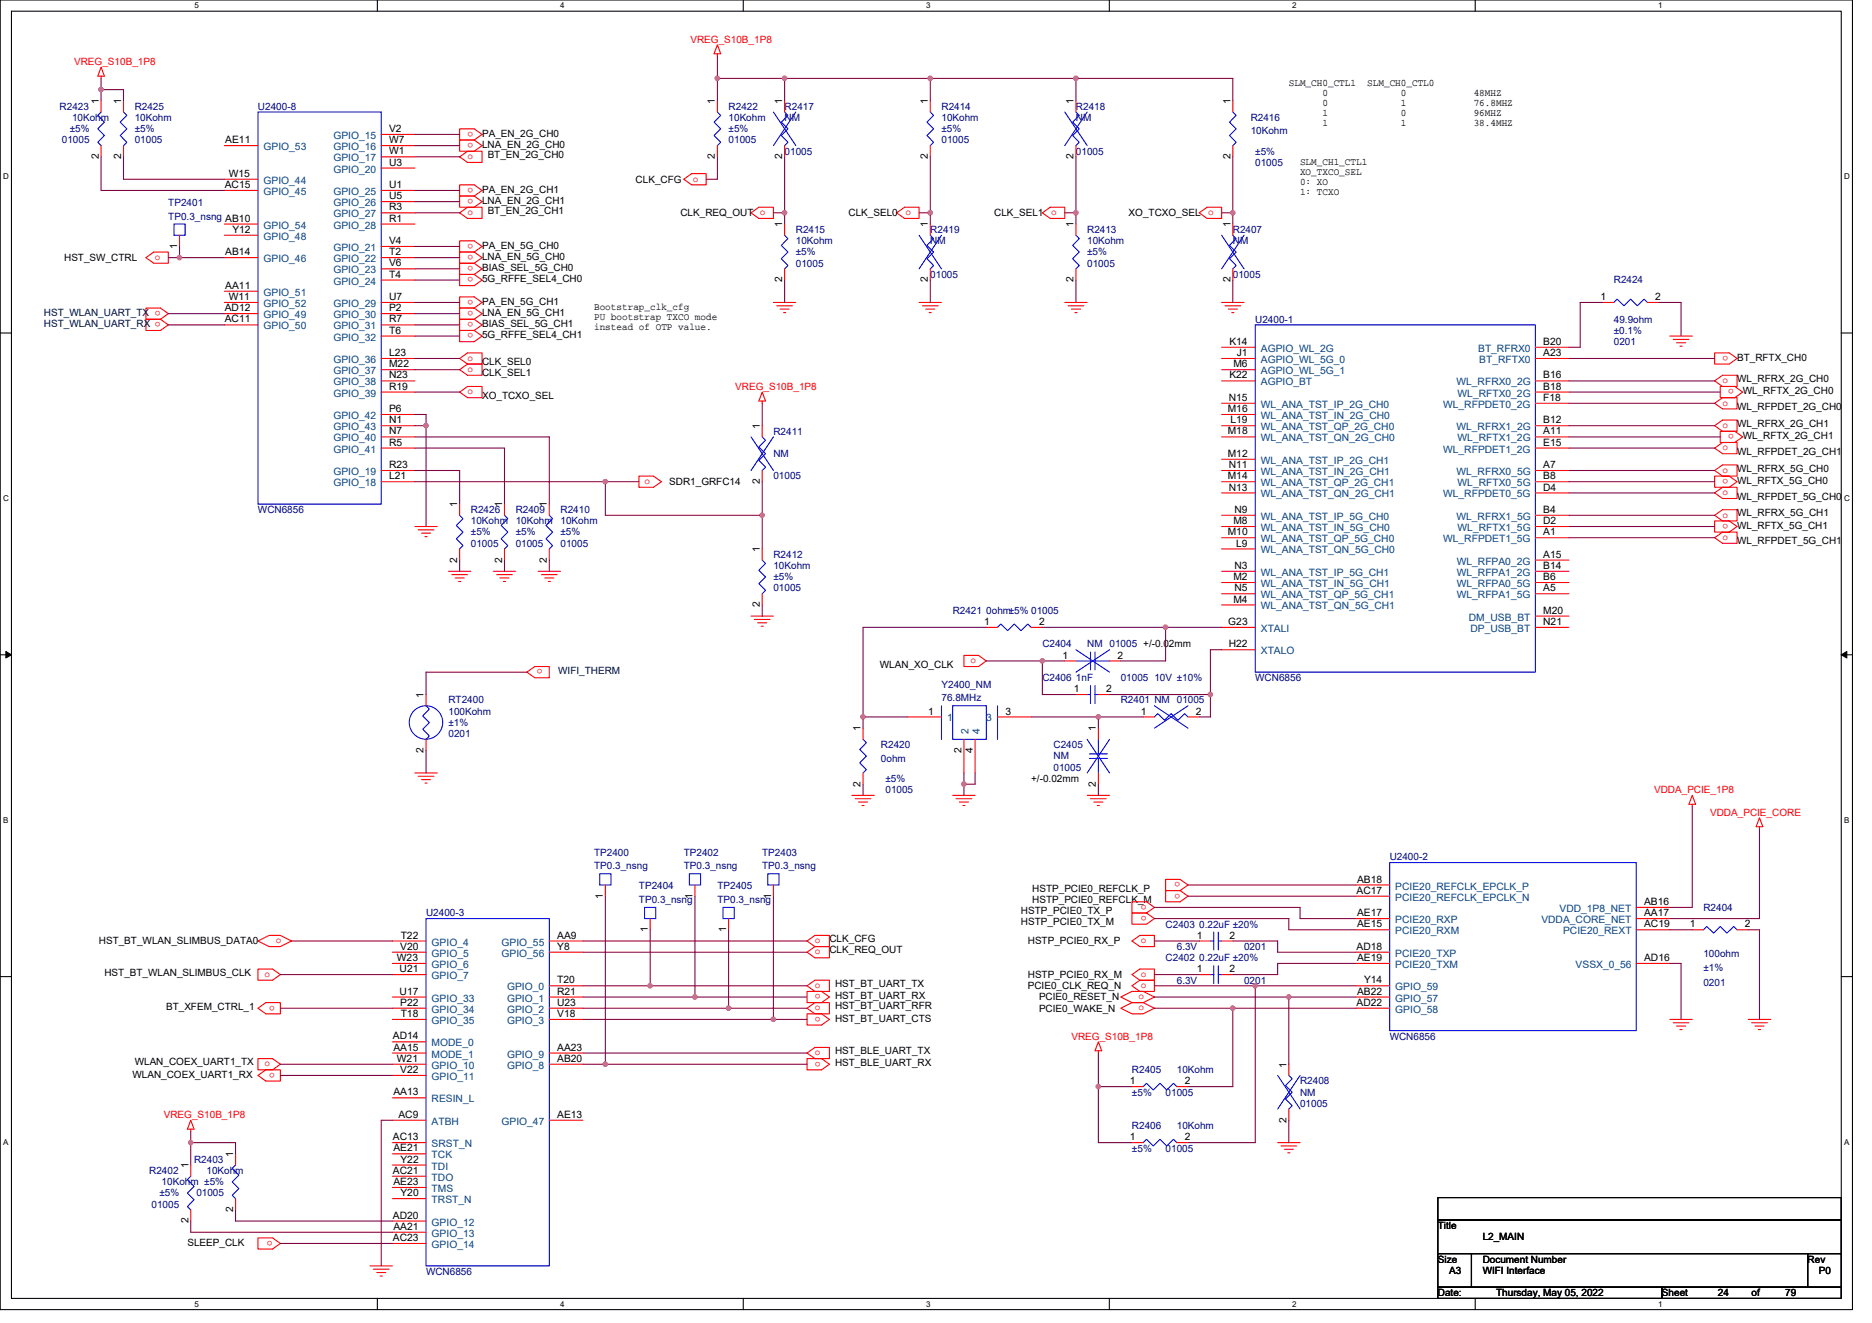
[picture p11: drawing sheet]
<svg xmlns="http://www.w3.org/2000/svg" width="297mm" height="210mm" viewBox="0 0 297 210" stroke-linecap="round" stroke-linejoin="round" font-family="sans-serif">
<path d="M0 0h293.9v207.9h-293.9zM1.8 1.8h290.4v204.3h-290.4z" fill="none" stroke="#000" stroke-width=".17"/>
<g fill="#fff">
<path d="M30.8 .2h.7v1.4h-.7z"/>
<path d="M30.8 206.3h.7v1.4h-.7z"/>
</g>
<path d="M59.9 0v1.8M59.9 206.1v1.8" fill="none" stroke="#000" stroke-width=".17"/>
<g fill="#fff">
<path d="M88.9 .2h.7v1.4h-.7z"/>
<path d="M88.9 206.3h.7v1.4h-.7z"/>
</g>
<path d="M117.9 0v1.8M117.9 206.1v1.8" fill="none" stroke="#000" stroke-width=".17"/>
<g fill="#fff">
<path d="M147 .2h.7v1.4h-.7z"/>
<path d="M147 206.3h.7v1.4h-.7z"/>
</g>
<path d="M176 0v1.8M176 206.1v1.8" fill="none" stroke="#000" stroke-width=".17"/>
<g fill="#fff">
<path d="M205 .2h.7v1.4h-.7z"/>
<path d="M205 206.3h.7v1.4h-.7z"/>
</g>
<path d="M234.1 0v1.8M234.1 206.1v1.8" fill="none" stroke="#000" stroke-width=".17"/>
<g fill="#fff">
<path d="M263.1 .2h.7v1.4h-.7z"/>
<path d="M263.1 206.3h.7v1.4h-.7z"/>
<path d="M.5 27.3h.9v1.4h-.9z"/>
<path d="M292.6 27.3h.9v1.4h-.9z"/>
<path d="M.5 78.4h.9v1.4h-.9z"/>
<path d="M292.6 78.4h.9v1.4h-.9z"/>
</g>
<path d="M0 52.9h1.8M292.2 52.9h1.7" fill="none" stroke="#000" stroke-width=".17"/>
<g fill="#fff">
<path d="M.5 129.5h.8v1.4h-.8z"/>
<path d="M292.6 129.5h.9v1.4h-.9z"/>
</g>
<path d="M0 103.9h1.8M292.2 103.9h1.7" fill="none" stroke="#000" stroke-width=".17"/>
<path d="M.9 103.4l.9 .5-.9 .5zM292.2 103.9l.8-.5v1z" fill="#000" stroke="#000" stroke-width=".16"/>
<g fill="#fff">
<path d="M.5 180.5h.8v1.4h-.8z"/>
<path d="M292.6 180.5h.9v1.4h-.9z"/>
</g>
<path d="M0 155h1.8M292.2 155h1.7M228.2 190.1h64v3.5h-64zM228.2 193.6h64v5.4h-64zM228.2 199h5.3v5.3h-5.3zM233.5 199h53.3v5.3h-53.3zM286.8 199h5.4v5.3h-5.4zM228.2 204.3h35.5v1.8h-35.5zM263.7 204.3h28.5v1.8h-28.5z" fill="none" stroke="#000" stroke-width=".17"/>
<g fill="none" stroke="#f00" stroke-width=".17">
<path d="M16 10.7l.6 1.4h-1.1zM16 12.1v.3M16 16v1.8M19.6 16v1.8M113.8 7.1l.6 1.4h-1.1zM113.8 8.5v.4M113.8 16v1.8M124.5 16v1.8M147.6 16v1.8M170.7 16v1.8M195.6 16v1.8M16 23.1v1.8"/>
<path d="M19.6 23.1v1.8M28.5 37.3v1.8M35.6 23.1h5.3M35.6 28.4h5.3M35.6 30.2h5.3M35.6 35.6h5.3M35.6 37.3h5.3M60.5 21.3h5.3M60.5 23.1h5.3M60.5 24.9h5.3M60.5 26.7h5.3M60.5 30.2h5.3"/>
<path d="M60.5 32h5.3M60.5 33.8h5.3M60.5 35.6h5.3M60.5 39.1h5.3M72.9 20.4h2.3l1.3 .9-1.3 .9h-2.3zM72.9 22.2h2.3l1.3 .9-1.3 .9h-2.3zM72.9 29.3h2.3l1.3 .9-1.3 .9h-2.3zM72.9 31.1h2.3l1.3 .9-1.3 .9h-2.3zM72.9 38.2h2.3l1.3 .9-1.3 .9h-2.3zM72.9 24.9l1.3-.9h2.3v1.8h-2.3zM72.9 33.8l1.3-.9h2.3v1.8h-2.3zM108.5 28.4l1.2-.8h2.4v1.7h-2.4z"/>
<path d="M113.8 23.1v1.8M119.2 33.8l1.2-.9h2.3v1.8h-2.3zM124.5 35.6v1.7M124.5 23.1v1.8M142.3 33.8l1.2-.9h2.3v1.8h-2.3zM147.6 23.1v1.8M147.6 35.6v1.7M165.4 33.8l1.2-.9h2.3v1.8h-2.3zM170.7 35.6v1.7M170.7 23.1v1.8M190.3 33.8l1.2-.9h2.3v1.8h-2.3zM195.6 23.1v1.8"/>
<path d="M195.6 35.6v1.7M23.2 40.9l1.2-.9h2.3v1.8h-2.3zM23.2 48.9h2.3l1.2 .9-1.2 .9h-2.3zM23.2 50.7h2.3l1.2 .9-1.2 .9h-2.3zM35.6 40.9h5.3M35.6 46.2h5.3M35.6 48h5.3M35.6 49.8h5.3M35.6 51.6h5.3M60.5 40.9h5.3M60.5 42.7h5.3M60.5 44.4h5.3"/>
<path d="M60.5 48h5.3M60.5 49.8h5.3M60.5 51.6h5.3M60.5 53.3h5.3M60.5 56.9h5.3M60.5 58.7h5.3M72.9 43.6h2.3l1.3 .8-1.3 .9h-2.3zM72.9 47.1h2.3l1.3 .9-1.3 .9h-2.3zM72.9 52.5h2.3l1.3 .8-1.3 .9h-2.3zM72.9 56.9l1.3-.9h2.3v1.8h-2.3zM72.9 58.7l1.3-.9h2.3v1.8h-2.3zM75.2 40l1.3 .9-1.3 .9"/>
<path d="M75.2 41.8l1.3 .9-1.3 .9M75.2 48.9l1.3 .9-1.3 .9M75.2 50.7l1.3 .9-1.3 .9M75.2 40h-2.3v1.8h2.3M75.2 41.8h-2.3v1.8h2.3M75.2 48.9h-2.3v1.8h2.3M75.2 50.7h-2.3v1.8h2.3M122.7 48h3.6M123.3 48.5h2.4M123.8 49.1h1.4M124.3 49.6h.4M124.5 42.7v1.7"/>
<path d="M145.8 48h3.6M146.4 48.5h2.5M146.9 49.1h1.4M147.4 49.6h.4M147.6 42.7v1.7M168.9 48h3.6M169.5 48.5h2.5M170 49.1h1.4M170.6 49.6h.3M170.7 42.7v1.7M193.8 55.1h5.4M193.8 56.9h5.4"/>
<path d="M193.8 58.7h5.4M193.8 48h3.6M194.4 48.5h2.5M194.9 49.1h1.4M195.4 49.6h.4M195.6 42.7v1.7M243.6 55.1h5.4M243.6 56.9h5.4M254.3 48h1.8M261.4 48h1.8M265 53.3h3.5M265.5 53.9h2.5"/>
<path d="M266 54.4h1.5M266.6 54.9h.3M272.1 56h2.3l1.2 .9-1.2 .9h-2.3zM60.5 60.5h5.3M60.5 62.2h5.3M60.5 65.8h5.3M60.5 67.6h5.3M60.5 69.3h5.3M60.5 71.1h5.3M60.5 74.7h5.3M60.5 76.5h5.3M72.9 62.2l1.3-.9h2.3v1.8h-2.3z"/>
<path d="M101.4 75.6h2.3l1.2 .9-1.2 .8h-2.3zM120.9 62.2l.6 1.4h-1.1zM120.9 63.6v.4M120.9 67.6v1.7M120.9 74.7v1.8M193.8 60.5h5.4M193.8 64h5.4M193.8 65.8h5.4M193.8 67.6h5.4M193.8 69.3h5.4M193.8 72.9h5.4M193.8 74.7h5.4"/>
<path d="M193.8 76.5h5.4M193.8 78.2h5.4M243.6 60.5h5.4M243.6 62.2h5.4M243.6 64h5.4M243.6 67.6h5.4M243.6 69.3h5.4M243.6 71.1h5.4M243.6 74.7h5.4M243.6 76.5h5.4M243.6 78.2h5.4M272.1 60.5l1.2-.9h2.3v1.7h-2.3z"/>
<path d="M272.1 64l1.2-.9h2.3v1.8h-2.3zM272.1 67.6l1.2-.9h2.3v1.8h-2.3zM272.1 71.1l1.2-.9h2.3v1.8h-2.3zM272.1 74.7l1.2-.9h2.3v1.8h-2.3zM272.1 78.2l1.2-.9h2.3v1.8h-2.3zM272.1 75.6h2.3l1.2 .9-1.2 .8h-2.3zM273 61.3h2.3l1.2 .9-1.2 .9h-2.3zM273 68.5h2.3l1.2 .8-1.2 .9h-2.3zM65.8 83.6h3.6M66.4 84.1h2.5M66.9 84.6h1.4M67.4 85.2h.4"/>
<path d="M71.2 90.7h3.5M71.7 91.2h2.5M72.2 91.7h1.5M72.8 92.3h.3M72.9 80v1.8M72.9 87.1v1.8M78.3 90.7h3.5M78.8 91.2h2.5M79.3 91.7h1.5M79.9 92.3h.3M80 80v1.8M80 87.1v1.8"/>
<path d="M85.4 90.7h3.5M85.9 91.2h2.5M86.4 91.7h1.5M87 92.3h.3M87.2 80v1.8M87.2 87.1v1.8M119.2 97.8h3.5M119.7 98.3h2.5M120.2 98.8h1.5M120.8 99.4h.3M120.9 87.1v1.8M120.9 94.2v1.8"/>
<path d="M156.5 99.6h1.8M163.6 99.6h1.8M193.8 81.8h5.4M193.8 83.6h5.4M193.8 85.3h5.4M193.8 87.1h5.4M193.8 90.7h5.4M193.8 92.5h5.4M193.8 94.2h5.4M193.8 96h5.4M193.8 99.6h5.4M243.6 81.8h5.4"/>
<path d="M243.6 83.6h5.4M243.6 85.3h5.4M243.6 88.9h5.4M243.6 90.7h5.4M243.6 92.5h5.4M243.6 94.2h5.4M243.6 97.8h5.4M243.6 99.6h5.4M272.1 81.8l1.2-.9h2.3v1.8h-2.3zM272.1 85.3l1.2-.8h2.3v1.7h-2.3zM272.1 82.7h2.3l1.2 .9-1.2 .9h-2.3zM67.6 110.2v1.8"/>
<path d="M67.6 117.3v1.8M83.6 106.7l1.3-.9h2.3v1.8h-2.3zM136.9 115.6v1.7M144.1 113.8h5.3M152.9 117.3v5.4M152.9 104h2.4l1.2 .9-1.2 .9h-2.4zM154.7 117.3v5.4M158.3 113.8h5.3M168.9 104.9h1.8M170.7 110.2h1.8M174.3 115.6v1.7M174.3 110.2h1.8"/>
<path d="M176.1 104.9h1.7M181.4 113.8h1.8M188.5 113.8h1.8M193.8 103.1h5.4M65.8 122.7h3.6M66.4 123.2h2.5M66.9 123.7h1.4M67.4 124.3h.4M135.2 126.2h3.5M135.7 126.8h2.5M136.2 127.3h1.5M136.8 127.8h.3"/>
<path d="M136.9 122.7v1.8M151.2 126.2h3.5M151.7 126.8h2.5M152.2 127.3h1.5M152.8 127.8h.3M172.5 126.2h3.6M173 126.8h2.5M173.6 127.3h1.4M174.1 127.8h.4M174.3 122.7v1.8M185 139.6h2.3l1.2 .9-1.2 .9h-2.3zM268.5 126.2l.5 1.5h-1z"/>
<path d="M268.5 127.7v.3M279.2 129.8l.5 1.4h-1zM279.2 131.2v.4M40.9 153.8h2.3l1.3 .9-1.3 .9h-2.3zM40.9 149.4l1.8-.9h1.8l1.8 .9-1.8 .8h-1.8zM62.3 149.4h5.3M62.3 151.1h5.3M62.3 152.9h5.3M62.3 154.7h5.3M62.3 158.2h5.3M87.2 149.4h5.3M87.2 151.1h5.3"/>
<path d="M87.2 156.5h5.3M87.2 158.2h5.3M96.1 140.5v1.7M103.2 145.8v1.8M110.3 140.5v1.7M115.6 145.8v1.8M122.7 140.5v1.7M128.1 149.4l1.2-.9h2.3v1.7h-2.3zM128.1 151.1l1.2-.9h2.3v1.8h-2.3zM128.1 156.5l1.2-.9h2.3v1.8h-2.3zM128.1 157.4h2.3l1.2 .8-1.2 .9h-2.3zM177.8 158.2l1.8-.8h1.8l1.8 .8-1.8 .9h-1.8z"/>
<path d="M179.6 143.1h2.3l1.3 .9-1.3 .9h-2.3zM179.6 144.9h2.3l1.3 .9-1.3 .9h-2.3zM179.6 149.4l1.3-.9h2.3v1.7h-2.3zM179.6 154.7l1.3-.9h2.3v1.8h-2.3zM179.6 156.5l1.3-.9h2.3v1.8h-2.3zM185 141.4h2.3l1.2 .8-1.2 .9h-2.3zM190.3 149.4h1.8M190.3 154.7h1.8M193.8 149.4h1.8M193.8 154.7h1.8M215.2 140.5h5.3M215.2 142.2h5.3"/>
<path d="M215.2 145.8h5.3M215.2 147.6h5.3M215.2 151.1h5.3M215.2 152.9h5.3M215.2 156.5h5.3M215.2 158.2h5.3M259.6 144h5.4M259.6 145.8h5.4M259.6 147.6h5.4M259.6 152.9h5.4M268.5 147.6h1.8M275.6 147.6h1.8"/>
<path d="M30.3 177.8l.5 1.4h-1.1zM30.3 179.2v.4M40.9 160l1.3-.9h2.3v1.8h-2.3zM40.9 170.7l1.3-.9h2.3v1.8h-2.3zM40.9 168h2.3l1.3 .9-1.3 .9h-2.3zM62.3 160h5.3M62.3 161.8h5.3M62.3 165.4h5.3M62.3 167.1h5.3M62.3 168.9h5.3M62.3 170.7h5.3M62.3 174.2h5.3"/>
<path d="M62.3 177.8h5.3M87.2 160h5.3M87.2 161.8h5.3M87.2 167.1h5.3M87.2 168.9h5.3M87.2 177.8h5.3M128.1 160l1.2-.9h2.3v1.8h-2.3zM128.1 167.1l1.2-.9h2.3v1.8h-2.3zM128.1 160.9h2.3l1.2 .9-1.2 .9h-2.3zM128.1 168h2.3l1.2 .9-1.2 .9h-2.3zM174.3 165.4l.5 1.4h-1zM174.3 166.8v.3"/>
<path d="M177.8 160l1.8-.9h1.8l1.8 .9-1.8 .9h-1.8zM179.6 172.5h1.8M186.7 172.5h1.8M204.5 168.9v1.8M204.5 176v1.8M215.2 160h5.3M265 161.8h3.5M265.5 162.3h2.5M266 162.9h1.5M266.6 163.4h.3M277.4 161.8h3.6M277.9 162.3h2.5"/>
<path d="M278.5 162.9h1.4M279 163.4h.4M30.3 184.9v1.8M30.3 192v1.8M37.4 183.1v1.8M37.4 190.2v1.8M40.9 196.5h2.3l1.3 .9-1.3 .8h-2.3zM62.3 181.4h5.3M62.3 183.1h5.3M62.3 184.9h5.3M62.3 186.7h5.3M62.3 188.5h5.3"/>
<path d="M62.3 190.2h5.3M62.3 193.8h5.3M62.3 195.6h5.3M62.3 197.4h5.3M179.6 181.4h1.8M186.7 181.4h1.8M202.7 181.4h3.6M203.3 181.9h2.5M203.8 182.4h1.4M204.3 183h.4M58.7 200.9h3.6M59.2 201.4h2.5"/>
<path d="M59.8 202h1.4M60.3 202.5h.4"/>
</g>
<g fill="none" stroke="#00f" stroke-width=".17">
<path d="M16 17.8l-.5 .5 1.1 1.1-1.1 1 1.1 1.1-1.1 1.1 .5 .5M19.6 17.8l.5 .5-1 1.1 1 1-1 1.1 1 1.1-.5 .5M40.9 17.8h19.6v62.2h-19.6zM113.8 17.8l.6 .5-1.1 1.1 1.1 1-1.1 1.1 1.1 1.1-.6 .5M122.7 17.8l3.6 5.3M124.5 17.8l.5 .5-1 1.1 1 1-1 1.1 1 1.1-.5 .5M126.3 17.8l-3.6 5.3M147.6 17.8l.5 .5-1 1.1 1 1-1 1.1 1 1.1-.5 .5M168.9 17.8l3.6 5.3M170.7 17.8l.6 .5-1.1 1.1 1.1 1-1.1 1.1 1.1 1.1-.6 .5M172.5 17.8l-3.6 5.3M195.6 17.8l.5 .5-1 1.1 1 1-1 1.1 1 1.1-.5 .5"/>
<path d="M27.6 35.6h1.8v1.7h-1.8zM124.5 37.3l.5 .6-1 1 1 1.1-1 1.1 1 1-.5 .6M145.8 37.3l3.6 5.4M147.6 37.3l.5 .6-1 1 1 1.1-1 1.1 1 1-.5 .6M149.4 37.3l-3.6 5.4M170.7 37.3l.6 .6-1.1 1 1.1 1.1-1.1 1.1 1.1 1-.6 .6M193.8 37.3l3.6 5.4M195.6 37.3l.5 .6-1 1 1 1.1-1 1.1 1 1-.5 .6M197.4 37.3l-3.6 5.4M199.2 51.6h44.4v55.1h-44.4zM256.1 48l.5-.5 1.1 1 1-1 1.1 1 1.1-1 .5 .5M119.2 69.3l3.5 5.4"/>
<path d="M120.9 69.3l.6 .6-1.1 1.1 1.1 1-1.1 1.1 1.1 1-.6 .6M122.7 69.3l-3.5 5.4M72.9 81.8l.6 .5-1.1 1.1 1.1 1.1-1.1 1 1.1 1.1-.6 .5M80 81.8l.6 .5-1.1 1.1 1.1 1.1-1.1 1 1.1 1.1-.6 .5M87.2 81.8l.5 .5-1.1 1.1 1.1 1.1-1.1 1 1.1 1.1-.5 .5M120.9 88.9l.6 .5-1.1 1.1 1.1 1.1-1.1 1 1.1 1.1-.6 .5M158.3 99.6l.5-.6 1.1 1.1 1-1.1 1.1 1.1 1.1-1.1 .5 .6M67.6 112l.5 .5-1 1.1 1 1.1-1 1 1 1.1-.5 .5M136.9 117.3l.6 .6-1.1 1.1 1.1 1-1.1 1.1 1.1 1.1-.6 .5M149.4 112v5.3M151.2 112h5.3v5.3h-5.3zM158.3 112v5.3"/>
<path d="M170.7 103.1l5.4 3.6M170.7 104.9h2.3M172.5 117.3l3.6 5.4M172.5 110.2h.5M172.9 119.7h2.8M173 108.8v2.9M173 103.5v2.8M173.8 108.8v2.9M173.8 110.2h.5M173.8 103.5v2.8M173.8 104.9h2.3M174.3 117.3v2.4"/>
<path d="M176.1 103.1l-5.4 3.6M176.1 117.3l-3.6 5.4M183.2 112l5.3 3.6M183.2 113.8l.5-.5 1.1 1 1-1 1.1 1 1.1-1 .5 .5M188.5 112l-5.3 3.6M95.2 138.7h1.7v1.8h-1.7zM109.4 138.7h1.8v1.8h-1.8zM121.8 138.7h1.8v1.8h-1.8zM172.9 120.4h2.8M174.3 120.4v2.3M220.5 136.9h39.1v26.7h-39.1zM67.6 145.8h19.6v55.1h-19.6z"/>
<path d="M102.3 144h1.8v1.8h-1.8zM114.7 144h1.8v1.8h-1.8zM192.1 149.4h.5M192.1 154.7h.5M192.6 147.9v2.9M192.6 153.3v2.8M193.3 147.9v2.9M193.3 149.4h.5M193.3 153.3v2.8M193.3 154.7h.5M270.3 147.6l.5-.6 1.1 1.1 1.1-1.1 1 1.1 1.1-1.1 .5 .6M181.4 172.5l.5-.6 1.1 1.1 1.1-1.1 1 1.1 1.1-1.1 .5 .6"/>
<path d="M202.7 170.7l3.6 5.3M204.5 170.7l.5 .5-1 1.1 1 1.1-1 1 1 1.1-.5 .5M206.3 170.7l-3.6 5.3M30.3 186.7l-.6 .5 1.1 1.1-1.1 1.1 1.1 1-1.1 1.1 .6 .5M37.4 184.9l-.6 .5 1.1 1.1-1.1 1.1 1.1 1-1.1 1.1 .6 .5M181.4 181.4l.5-.6 1.1 1.1 1.1-1.1 1 1.1 1.1-1.1 .5 .6"/>
<circle cx="67.6" cy="114.7" r="2.66"/>
</g>
<g fill="none" stroke="#800040" stroke-width=".17">
<path d="M16 14.2h3.6v1.8M16 14.2v1.8M16 12.4v1.8M113.8 8.9v3.5M113.8 12.4v3.6M113.8 12.4h10.7M124.5 12.4h23.1M124.5 12.4v3.6M147.6 12.4h23.1M147.6 12.4v3.6M170.7 12.4h24.9v3.6M170.7 12.4v3.6"/>
<path d="M16 24.9v5.3h19.6M19.6 24.9v3.5h16M28.5 39.1v1.8M65.8 21.3h7.1M65.8 23.1h7.1M65.8 24.9h7.1M65.8 30.2h7.1M65.8 32h7.1M65.8 33.8h7.1M65.8 39.1h7.1M113.8 24.9v3.5h-1.7M122.7 33.8h1.8"/>
<path d="M124.5 24.9v8.9M124.5 33.8v1.8M145.8 33.8h1.8M147.6 24.9v8.9M147.6 33.8v1.8M168.9 33.8h1.8M170.7 24.9v8.9M170.7 33.8v1.8M193.8 33.8h1.8M195.6 24.9v8.9M195.6 33.8v1.8M26.7 40.9h1.8"/>
<path d="M26.7 49.8h8.9M26.7 51.6h8.9M28.5 40.9h7.1M65.8 40.9h7.1M65.8 42.7h7.1M65.8 44.4h7.1M65.8 48h7.1M65.8 49.8h7.1M65.8 51.6h7.1M65.8 53.3h7.1M65.8 56.9h7.1M65.8 58.7h7.1"/>
<path d="M124.5 44.5v3.5M147.6 44.5v3.5M170.7 44.5v3.5M195.6 44.5v3.5M249 56.9h23.1M254.3 48h-3.6v7.1h-1.7M263.2 48h3.5v5.3M65.8 69.3h21.4v10.7M65.8 71.1h14.2v8.9M65.8 74.7h7.1v5.3M65.8 76.5h30.3M65.8 65.8h1.8v1.8"/>
<path d="M65.8 67.6h1.8M65.8 62.2h7.1M67.6 67.6v16M101.4 76.5h-5.3v5.3h24.8M120.9 64v3.6M120.9 76.5v5.3M249 67.6h23.1M249 71.1h23.1M249 74.7h23.1M249 76.5h23.1M249 78.2h23.1M249 69.3h24"/>
<path d="M249 62.2h24M249 60.5h23.1M249 64h23.1M72.9 88.9v1.8M80 88.9v1.8M87.2 88.9v1.8M120.9 81.8v5.3M120.9 96v1.8M156.5 99.6h-19.6v14.2M165.4 99.6h19.6M185 99.6v5.3h-7.2M185 99.6h8.8"/>
<path d="M249 81.8h23.1M249 83.6h23.1M249 85.3h23.1M67.6 119.1v3.6M83.6 106.7h-16v3.5M136.9 113.8v1.8M136.9 113.8h7.2M156.5 104.9h8.9M163.6 113.8h10.7M165.4 104.9v5.3h5.3M165.4 104.9h3.5M174.3 113.8h7.1"/>
<path d="M174.3 113.8v1.8M176.1 110.2h16M192.1 110.2v3.6h-1.8M193.8 103.1h-1.7v7.1M136.9 124.5v1.7M152.9 122.7v1.8M152.9 124.5v1.7M154.7 122.7v1.8h-1.8M174.3 124.5v1.7M268.5 128v16h-3.5M279.2 131.6v14.2h-14.2M44.5 154.7h17.8"/>
<path d="M46.3 149.4h16M92.5 149.4h35.6M92.5 151.1h35.6M92.5 156.5h35.6M92.5 158.2h17.8M96.1 142.2v26.7M103.2 147.6v8.9M110.3 158.2h17.8M110.3 142.2v16M115.6 147.6v12.4M122.7 142.2v19.6M183.2 156.5h16v24.9h-10.7"/>
<path d="M183.2 144h23.1v1.8h8.9M183.2 145.8h21.3v1.8h10.7M183.2 149.4h7.1M183.2 154.7h7.1M183.2 158.2h21.3M188.5 142.2h26.7M188.5 140.5h26.7M195.6 149.4h7.1v1.7h12.5M199.2 156.5h16M204.5 158.2h10.7M204.5 158.2v10.7M215.2 152.9h-12.5v1.8h-7.1"/>
<path d="M265 147.6h3.5M265 152.9h1.7v8.9M277.4 147.6h1.8v14.2M30.3 179.6v1.8M44.5 160h17.8M44.5 168.9h17.8M44.5 170.7h17.8M62.3 177.8h-1.8v23.1M92.5 167.1h35.6M92.5 161.8h30.2M92.5 168.9h3.6M92.5 160h23.1"/>
<path d="M96.1 168.9h32M115.6 160h12.5M122.7 161.8h5.4M174.3 167.1v5.4M174.3 172.5h5.3M174.3 172.5v8.9h5.3M183.2 160h12.4M195.6 160v12.5h-7.1M195.6 160h19.6M204.5 177.8v3.6M30.3 181.4h7.1v1.7M30.3 181.4v3.5"/>
<path d="M30.3 193.8v1.8h32M37.4 192v1.8h24.9M44.5 197.4h17.8"/>
</g>
<g fill="#f0f" stroke="#f0f" stroke-width=".17">
<circle cx="113.8" cy="12.4" r=".35"/>
<circle cx="124.5" cy="12.4" r=".35"/>
<circle cx="170.7" cy="12.4" r=".35"/>
<circle cx="147.6" cy="12.4" r=".35"/>
<circle cx="16" cy="14.2" r=".35"/>
<circle cx="124.5" cy="33.8" r=".35"/>
<circle cx="147.6" cy="33.8" r=".35"/>
<circle cx="170.7" cy="33.8" r=".35"/>
<circle cx="195.6" cy="33.8" r=".35"/>
<circle cx="28.5" cy="40.9" r=".35"/>
<circle cx="67.6" cy="67.6" r=".35"/>
<circle cx="96" cy="76.4" r=".35"/>
<circle cx="120.9" cy="81.8" r=".35"/>
<circle cx="136.9" cy="113.8" r=".35"/>
<circle cx="184.9" cy="99.6" r=".35"/>
<circle cx="192.1" cy="110.2" r=".35"/>
<circle cx="165.4" cy="104.9" r=".35"/>
<circle cx="174.3" cy="113.8" r=".35"/>
<circle cx="152.9" cy="124.4" r=".35"/>
<circle cx="96" cy="168.9" r=".35"/>
<circle cx="110.3" cy="158.2" r=".35"/>
<circle cx="122.7" cy="161.8" r=".35"/>
<circle cx="115.6" cy="160" r=".35"/>
<circle cx="103.2" cy="156.5" r=".35"/>
<circle cx="199.2" cy="156.5" r=".35"/>
<circle cx="204.5" cy="158.2" r=".35"/>
<circle cx="195.6" cy="160" r=".35"/>
<circle cx="174.3" cy="172.5" r=".35"/>
<circle cx="30.3" cy="181.3" r=".35"/>
</g>
<g font-size="1.6" fill="#f00">
<text x="11.8" y="10.3">VREG_S10B_1P8</text>
<text x="109.6" y="6.8">VREG_S10B_1P8</text>
<text x="75.1" y="20.9" transform="rotate(180 75.1 20.9)">o</text>
<text x="75.1" y="22.7" transform="rotate(180 75.1 22.7)">o</text>
<text x="74.2" y="25.3">o</text>
<text x="75.1" y="29.8" transform="rotate(180 75.1 29.8)">o</text>
<text x="109.9" y="28.8">o</text>
<text x="74.2" y="34.1">o</text>
<text x="75.1" y="31.6" transform="rotate(180 75.1 31.6)">o</text>
<text x="143.7" y="34.1">o</text>
<text x="166.8" y="34.1">o</text>
<text x="191.7" y="34.1">o</text>
<text x="24.6" y="41.3">o</text>
<text x="75.1" y="38.7" transform="rotate(180 75.1 38.7)">o</text>
<text x="75.1" y="40.5" transform="rotate(180 75.1 40.5)">o</text>
<text x="75.1" y="42.2" transform="rotate(180 75.1 42.2)">o</text>
<text x="75.1" y="44" transform="rotate(180 75.1 44)">o</text>
<text x="75.1" y="47.6" transform="rotate(180 75.1 47.6)">o</text>
<text x="25.5" y="49.4" transform="rotate(180 25.5 49.4)">o</text>
<text x="25.5" y="51.1" transform="rotate(180 25.5 51.1)">o</text>
<text x="75.1" y="49.4" transform="rotate(180 75.1 49.4)">o</text>
<text x="75.1" y="51.1" transform="rotate(180 75.1 51.1)">o</text>
<text x="75.1" y="52.9" transform="rotate(180 75.1 52.9)">o</text>
<text x="74.2" y="57.3">o</text>
<text x="74.2" y="59">o</text>
<text x="274.2" y="56.5" transform="rotate(180 274.2 56.5)">o</text>
<text x="74.2" y="62.6">o</text>
<text x="116.7" y="61.9">VREG_S10B_1P8</text>
<text x="273.3" y="60.8">o</text>
<text x="273.3" y="64.4">o</text>
<text x="275.1" y="61.8" transform="rotate(180 275.1 61.8)">o</text>
<text x="273.3" y="67.9">o</text>
<text x="273.3" y="71.5">o</text>
<text x="275.1" y="68.9" transform="rotate(180 275.1 68.9)">o</text>
<text x="102.3" y="76.8">o</text>
<text x="273.3" y="75">o</text>
<text x="274.2" y="76" transform="rotate(180 274.2 76)">o</text>
<text x="273.3" y="78.6">o</text>
<text x="273.3" y="82.1">o</text>
<text x="274.2" y="83.1" transform="rotate(180 274.2 83.1)">o</text>
<text x="273.3" y="85.7">o</text>
<text x="86.1" y="106.3" transform="rotate(180 86.1 106.3)">o</text>
<text x="154" y="105.3">o</text>
<text x="262.5" y="125.9">VDDA_PCIE_1P8</text>
<text x="271.4" y="129.4">VDDA_PCIE_CORE</text>
<text x="181.9" y="143.6" transform="rotate(180 181.9 143.6)">o</text>
<text x="187.3" y="140" transform="rotate(180 187.3 140)">o</text>
<text x="187.3" y="141.8" transform="rotate(180 187.3 141.8)">o</text>
<text x="43.8" y="149.7">o</text>
<text x="129.3" y="149.7">o</text>
<text x="181" y="149.7">o</text>
<text x="181.9" y="145.4" transform="rotate(180 181.9 145.4)">o</text>
<text x="42" y="155">o</text>
<text x="129.3" y="151.5">o</text>
<text x="181" y="155">o</text>
<text x="43.6" y="159.6" transform="rotate(180 43.6 159.6)">o</text>
<text x="129.3" y="156.8">o</text>
<text x="129.3" y="160.4">o</text>
<text x="130.2" y="157.8" transform="rotate(180 130.2 157.8)">o</text>
<text x="130.2" y="161.4" transform="rotate(180 130.2 161.4)">o</text>
<text x="180.7" y="158.6">o</text>
<text x="180.7" y="160.4">o</text>
<text x="181" y="156.8">o</text>
<text x="129.3" y="167.5">o</text>
<text x="170" y="165">VREG_S10B_1P8</text>
<text x="42" y="169.3">o</text>
<text x="43.6" y="170.3" transform="rotate(180 43.6 170.3)">o</text>
<text x="130.2" y="168.5" transform="rotate(180 130.2 168.5)">o</text>
<text x="26" y="177.4">VREG_S10B_1P8</text>
<text x="43.2" y="196.9" transform="rotate(180 43.2 196.9)">o</text>
</g>
<g font-size="1.6" fill="#000080">
<text x="9.5" y="17.4">R2423</text>
<text x="21.4" y="17.4">R2425</text>
<text x="40.9" y="17.4">U2400-8</text>
<text x="115.6" y="17.4">R2422</text>
<text x="124.5" y="17.4">R2417</text>
<text x="149.4" y="17.4">R2414</text>
<text x="170.7" y="17.4">R2418</text>
<text x="9.8" y="22.8">01005</text>
<text x="11.1" y="21">±5%</text>
<text x="11.4" y="19.2">10Kohm</text>
<text x="21.4" y="19.2">10Kohm</text>
<text x="21.4" y="21">±5%</text>
<text x="21.4" y="22.8">01005</text>
<text x="115.6" y="19.2">10Kohm</text>
<text x="115.6" y="21">±5%</text>
<text x="115.6" y="22.8">01005</text>
<text x="124.5" y="19.2">NM</text>
<text x="149.4" y="19.2">10Kohm</text>
<text x="149.4" y="21">±5%</text>
<text x="149.4" y="22.8">01005</text>
<text x="170.7" y="19.2">NM</text>
<text x="198.5" y="19.2">R2416</text>
<text x="198.5" y="21.3">10Kohm</text>
<text x="124.5" y="24.5">01005</text>
<text x="170.7" y="24.5">01005</text>
<text x="199.2" y="24.5">±5%</text>
<text x="199.2" y="26.3">01005</text>
<text x="26.7" y="32.7">TP2401</text>
<text x="26.7" y="34.8">TP0.3_nsng AB10</text>
<text x="126.3" y="37">R2415</text>
<text x="126.3" y="38.8">10Kohm</text>
<text x="126.3" y="40.5">±5%</text>
<text x="147.6" y="37">R2419</text>
<text x="147.6" y="38.8">NM</text>
<text x="172.5" y="37">R2413</text>
<text x="172.5" y="38.8">10Kohm</text>
<text x="172.5" y="40.5">±5%</text>
<text x="195.6" y="37">R2407</text>
<text x="195.6" y="38.8">NM</text>
<text x="126.3" y="42.3">01005</text>
<text x="147.6" y="44.1">01005</text>
<text x="172.5" y="42.3">01005</text>
<text x="195.6" y="44.1">01005</text>
<text x="256.1" y="45">R2424</text>
<text x="199.2" y="51.2">U2400-1</text>
<text x="256.1" y="51.2">49.9ohm</text>
<text x="256.1" y="53">±0.1%</text>
<text x="256.1" y="54.8">0201</text>
<text x="122.7" y="69">R2411</text>
<text x="122.7" y="72.5">NM</text>
<text x="122.7" y="76.1">01005</text>
<text x="40.9" y="81.4">WCN6856</text>
<text x="74.7" y="81.4">R2426</text>
<text x="74.7" y="83.2">10Kohm</text>
<text x="81.8" y="81.4">R2409</text>
<text x="81.8" y="83.2">10Kohm</text>
<text x="88.9" y="81.4">R2410</text>
<text x="88.9" y="83.2">10Kohm</text>
<text x="74.7" y="85">±5%</text>
<text x="74.7" y="86.8">01005</text>
<text x="81.8" y="85">±5%</text>
<text x="81.8" y="86.8">01005</text>
<text x="88.9" y="85">±5%</text>
<text x="88.9" y="86.8">01005</text>
<text x="122.7" y="88.5">R2412</text>
<text x="122.7" y="90.3">10Kohm</text>
<text x="122.7" y="92.1">±5%</text>
<text x="122.7" y="93.9">01005</text>
<text x="151.2" y="97.4">R2421 0ohm±5% 01005</text>
<text x="165.4" y="102.8">C2404</text>
<text x="172.5" y="102.8">NM 01005 +/-0.02mm</text>
<text x="71.2" y="111.7">RT2400</text>
<text x="71.2" y="113.4">100Kohm</text>
<text x="149.4" y="109.2">Y2400_NM</text>
<text x="149.4" y="111.3">76.8MHz</text>
<text x="165.4" y="108.1">C2406 1nF</text>
<text x="177.8" y="108.1">01005 10V ±10%</text>
<text x="177.8" y="111.7">R2401 NM 01005</text>
<text x="199.2" y="108.1">WCN6856</text>
<text x="71.2" y="115.2">±1%</text>
<text x="71.2" y="117">0201</text>
<text x="139.8" y="118.8">R2420</text>
<text x="167.2" y="118.8">C2405</text>
<text x="139.8" y="120.9">0ohm</text>
<text x="140.5" y="124.1">±5%</text>
<text x="140.5" y="125.9">01005</text>
<text x="167.2" y="120.5">NM</text>
<text x="167.2" y="122.3">01005</text>
<text x="94.3" y="135.8">TP2400</text>
<text x="94.3" y="138">TP0.3_nsng</text>
<text x="108.5" y="135.8">TP2402</text>
<text x="108.5" y="138">TP0.3_nsng</text>
<text x="120.9" y="135.8">TP2403</text>
<text x="120.9" y="138">TP0.3_nsng</text>
<text x="220.5" y="136.5">U2400-2</text>
<text x="101.4" y="141.2">TP2404</text>
<text x="101.4" y="143.3">TP0.3_nsng</text>
<text x="113.8" y="141.2">TP2405</text>
<text x="113.8" y="143.3">TP0.3_nsng</text>
<text x="67.6" y="145.4">U2400-3</text>
<text x="185" y="147.2">C2403 0.22uF ±20%</text>
<text x="270.3" y="144.5">R2404</text>
<text x="185" y="152.5">C2402 0.22uF ±20%</text>
<text x="186.7" y="150.8">6.3V</text>
<text x="197.4" y="150.8">0201</text>
<text x="270.3" y="151.8">100ohm</text>
<text x="270.3" y="154.2">±1%</text>
<text x="186.7" y="156.1">6.3V</text>
<text x="197.4" y="156.1">0201</text>
<text x="270.3" y="156.5">0201</text>
<text x="220.5" y="165">WCN6856</text>
<text x="179.6" y="170.3">R2405</text>
<text x="179.6" y="173.9">±5%</text>
<text x="185" y="173.9">01005</text>
<text x="186.7" y="170.3">10Kohm</text>
<text x="206.3" y="172.1">R2408</text>
<text x="206.3" y="173.9">NM</text>
<text x="179.6" y="179.2">R2406</text>
<text x="186.7" y="179.2">10Kohm</text>
<text x="206.3" y="175.7">01005</text>
<text x="30.8" y="184.6">R2403</text>
<text x="179.6" y="182.8">±5%</text>
<text x="185" y="182.8">01005</text>
<text x="23.7" y="186.3">R2402</text>
<text x="24" y="191.7">01005</text>
<text x="25.3" y="189.9">±5%</text>
<text x="25.7" y="188.1">10Kohm ±5%</text>
<text x="31.2" y="189.9">01005</text>
<text x="32.8" y="186.3">10Kohm</text>
<text x="67.6" y="202.3">WCN6856</text>
</g>
<g font-size="1.6">
<text x="15.7" y="16.5" transform="rotate(-90 15.7 16.5)">1</text>
<text x="19.2" y="16.5" transform="rotate(-90 19.2 16.5)">1</text>
<text x="113.4" y="16.5" transform="rotate(-90 113.4 16.5)">1</text>
<text x="124.1" y="16.5" transform="rotate(-90 124.1 16.5)">1</text>
<text x="147.2" y="16.5" transform="rotate(-90 147.2 16.5)">1</text>
<text x="170.3" y="16.5" transform="rotate(-90 170.3 16.5)">1</text>
<text x="195.2" y="16.5" transform="rotate(-90 195.2 16.5)">1</text>
<text x="204.5" y="13.7">SLM_CH0_CTL1</text>
<text x="209.8" y="15.3">0</text>
<text x="209.8" y="16.9">0</text>
<text x="217" y="13.7">SLM_CH0_CTL0</text>
<text x="222.3" y="15.3">0</text>
<text x="222.3" y="16.9">1</text>
<text x="233.8" y="15.3">48MHZ</text>
<text x="233.8" y="16.9">76.8MHZ</text>
<text x="35.7" y="22.7">AE11</text>
<text x="61.7" y="21">V2</text>
<text x="61.7" y="22.7">W7</text>
<text x="76.5" y="21.7">PA_EN_2G_CH0</text>
<text x="76.5" y="23.5">LNA_EN_2G_CH0</text>
<text x="209.8" y="18.5">1</text>
<text x="209.8" y="20">1</text>
<text x="222.3" y="18.5">0</text>
<text x="222.3" y="20">1</text>
<text x="233.8" y="18.5">96MHZ</text>
<text x="233.8" y="20">38.4MHZ</text>
<text x="15.7" y="25.3" transform="rotate(-90 15.7 25.3)">2</text>
<text x="19.2" y="25.3" transform="rotate(-90 19.2 25.3)">2</text>
<text x="35.7" y="29.8">AC15</text>
<text x="36.3" y="28.1">W15</text>
<text x="61.7" y="24.5">W1</text>
<text x="61.7" y="26.3">U3</text>
<text x="61.7" y="29.8">U1</text>
<text x="77.4" y="25.1">BT_EN_2G_CH0</text>
<text x="100.9" y="29">CLK_CFG</text>
<text x="113.4" y="25.3" transform="rotate(-90 113.4 25.3)">2</text>
<text x="124.1" y="25.3" transform="rotate(-90 124.1 25.3)">2</text>
<text x="147.2" y="25.3" transform="rotate(-90 147.2 25.3)">2</text>
<text x="170.3" y="25.3" transform="rotate(-90 170.3 25.3)">2</text>
<text x="195.2" y="25.3" transform="rotate(-90 195.2 25.3)">2</text>
<text x="206.3" y="26.1">SLM_CH1_CTL1</text>
<text x="206.3" y="27.7">XO_TXCO_SEL</text>
<text x="206.3" y="29.3">0: XO</text>
<text x="61.7" y="31.6">U5</text>
<text x="61.7" y="33.4">R3</text>
<text x="61.7" y="35.2">R1</text>
<text x="76.5" y="30.6">PA_EN_2G_CH1</text>
<text x="76.5" y="32.4">LNA_EN_2G_CH1</text>
<text x="77.4" y="34">BT_EN_2G_CH1</text>
<text x="108" y="34.3">CLK_REQ_OUT o</text>
<text x="134.6" y="34.3">CLK_SEL0</text>
<text x="157.8" y="34.3">CLK_SEL1</text>
<text x="179.1" y="34.3">XO_TCXO_SEL</text>
<text x="206.3" y="30.9">1: TCXO</text>
<text x="10.2" y="41.4">HST_SW_CTRL</text>
<text x="28.1" y="39.5" transform="rotate(-90 28.1 39.5)">1</text>
<text x="35.7" y="40.5">AB14</text>
<text x="36.9" y="37">Y12</text>
<text x="61.7" y="38.7">V4</text>
<text x="61.7" y="40.5">T2</text>
<text x="76.5" y="39.5">PA_EN_5G_CH0</text>
<text x="76.5" y="41.3">LNA_EN_5G_CH0</text>
<text x="124.1" y="36.1" transform="rotate(-90 124.1 36.1)">1</text>
<text x="147.2" y="36.1" transform="rotate(-90 147.2 36.1)">1</text>
<text x="170.3" y="36.1" transform="rotate(-90 170.3 36.1)">1</text>
<text x="195.2" y="36.1" transform="rotate(-90 195.2 36.1)">1</text>
<text x="35.7" y="45.8">AA11</text>
<text x="36.3" y="47.6">W11</text>
<text x="61.7" y="42.3">V6</text>
<text x="61.7" y="44.1">T4</text>
<text x="61.7" y="47.6">U7</text>
<text x="76.5" y="43">BIAS_SEL_5G_CH0</text>
<text x="76.5" y="44.8">5G_RFFE_SEL4_CH0</text>
<text x="124.1" y="44.8" transform="rotate(-90 124.1 44.8)">2</text>
<text x="147.2" y="44.8" transform="rotate(-90 147.2 44.8)">2</text>
<text x="170.3" y="44.8" transform="rotate(-90 170.3 44.8)">2</text>
<text x="195.2" y="44.8" transform="rotate(-90 195.2 44.8)">2</text>
<text x="253.9" y="47.6">1</text>
<text x="262.7" y="47.6">2</text>
<text x="35.7" y="49.4">AD12</text>
<text x="35.7" y="51.2">AC11</text>
<text x="61.7" y="49.4">P2</text>
<text x="61.7" y="51.2">R7</text>
<text x="61.7" y="53">T6</text>
<text x="76.5" y="48.4">PA_EN_5G_CH1</text>
<text x="76.5" y="50.1">LNA_EN_5G_CH1</text>
<text x="76.5" y="51.9">BIAS_SEL_5G_CH1</text>
<text x="76.5" y="53.7">5G_RFFE_SEL4_CH1</text>
<text x="94.3" y="49.3">Bootstrap_clk_cfg</text>
<text x="94.3" y="50.8">PU bootstrap TXCO mode</text>
<text x="94.3" y="52.4">instead of OTP value.</text>
<text x="61.7" y="56.5">L23</text>
<text x="61.7" y="58.3">M22</text>
<text x="76.5" y="58">CLK_SEL0</text>
<text x="76.5" y="59.7">CLK_SEL1</text>
<text x="195.1" y="54.7">K14</text>
<text x="195.7" y="58.3">M6</text>
<text x="196.2" y="56.5">J1</text>
<text x="244.9" y="56.5">A23</text>
<text x="244.9" y="54.7">B20</text>
<text x="275.6" y="57.3">BT_RFTX_CH0</text>
<text x="61.7" y="60.1">N23</text>
<text x="61.7" y="61.8">R19</text>
<text x="61.7" y="65.4">P6</text>
<text x="76.5" y="63.3">XO_TCXO_SEL</text>
<text x="194.8" y="65.4">M16</text>
<text x="195" y="63.6">N15</text>
<text x="195.1" y="60.1">K22</text>
<text x="244.9" y="63.6">F18</text>
<text x="244.9" y="61.8">B18</text>
<text x="244.9" y="60.1">B16</text>
<text x="275.6" y="60.6">WL_RFRX_2G_CH0</text>
<text x="275.6" y="65.1">WL_RFPDET_2G_CH0</text>
<text x="276.5" y="62.6">WL_RFTX_2G_CH0</text>
<text x="61.7" y="67.2">N1</text>
<text x="61.7" y="69">N7</text>
<text x="61.7" y="70.7">R5</text>
<text x="120.6" y="68.1" transform="rotate(-90 120.6 68.1)">1</text>
<text x="194.8" y="69">M18</text>
<text x="195.3" y="67.2">L19</text>
<text x="244.9" y="70.7">E15</text>
<text x="244.9" y="69">A11</text>
<text x="244.9" y="67.2">B12</text>
<text x="275.6" y="67.7">WL_RFRX_2G_CH1</text>
<text x="276.5" y="69.7">WL_RFTX_2G_CH1</text>
<text x="61.7" y="74.3">R23</text>
<text x="61.7" y="76.1">L21</text>
<text x="106.2" y="77">SDR1_GRFC14</text>
<text x="120.6" y="76.8" transform="rotate(-90 120.6 76.8)">2</text>
<text x="194.8" y="72.5">M12</text>
<text x="194.8" y="76.1">M14</text>
<text x="195" y="74.3">N11</text>
<text x="195" y="77.9">N13</text>
<text x="244.9" y="77.9">D4</text>
<text x="244.9" y="76.1">B8</text>
<text x="244.9" y="74.3">A7</text>
<text x="275.6" y="72.2">WL_RFPDET_2G_CH1</text>
<text x="275.6" y="74.8">WL_RFRX_5G_CH0</text>
<text x="275.6" y="76.8">WL_RFTX_5G_CH0</text>
<text x="72.6" y="80.5" transform="rotate(-90 72.6 80.5)">1</text>
<text x="79.7" y="80.5" transform="rotate(-90 79.7 80.5)">1</text>
<text x="86.8" y="80.5" transform="rotate(-90 86.8 80.5)">1</text>
<text x="195.7" y="83.2">M8</text>
<text x="195.9" y="81.4">N9</text>
<text x="244.9" y="83.2">D2</text>
<text x="244.9" y="81.4">B4</text>
<text x="275.6" y="79.3">WL_RFPDET_5G_CH0</text>
<text x="275.6" y="82">WL_RFRX_5G_CH1</text>
<text x="275.6" y="83.9">WL_RFTX_5G_CH1</text>
<text x="72.6" y="89.3" transform="rotate(-90 72.6 89.3)">2</text>
<text x="79.7" y="89.3" transform="rotate(-90 79.7 89.3)">2</text>
<text x="86.8" y="89.3" transform="rotate(-90 86.8 89.3)">2</text>
<text x="120.6" y="87.7" transform="rotate(-90 120.6 87.7)">1</text>
<text x="194.8" y="85">M10</text>
<text x="196.1" y="86.7">L9</text>
<text x="244.9" y="85">A1</text>
<text x="244.9" y="88.5">A15</text>
<text x="275.6" y="86.4">WL_RFPDET_5G_CH1</text>
<text x="195.7" y="92.1">M2</text>
<text x="195.7" y="95.6">M4</text>
<text x="195.9" y="90.3">N3</text>
<text x="195.9" y="93.9">N5</text>
<text x="244.9" y="90.3">B14</text>
<text x="244.9" y="92.1">B6</text>
<text x="244.9" y="93.9">A5</text>
<text x="120.6" y="96.4" transform="rotate(-90 120.6 96.4)">2</text>
<text x="156.1" y="99.2">1</text>
<text x="164.9" y="99.2">2</text>
<text x="194.9" y="99.2">G23</text>
<text x="244.9" y="99.2">N21</text>
<text x="244.9" y="97.4">M20</text>
<text x="139.6" y="106">WLAN_XO_CLK</text>
<text x="168.6" y="104.5">1</text>
<text x="177.3" y="104.5">2</text>
<text x="195" y="102.7">H22</text>
<text x="67.2" y="110.8" transform="rotate(-90 67.2 110.8)">1</text>
<text x="147.3" y="113.4">1</text>
<text x="159.5" y="113.4">3</text>
<text x="170.4" y="109.9">1</text>
<text x="175.5" y="109.9">2</text>
<text x="181" y="113.4">1</text>
<text x="189.8" y="113.4">2</text>
<text x="67.2" y="119.5" transform="rotate(-90 67.2 119.5)">2</text>
<text x="136.6" y="116.1" transform="rotate(-90 136.6 116.1)">1</text>
<text x="152.6" y="119.5" transform="rotate(-90 152.6 119.5)">2</text>
<text x="154.3" y="119.5" transform="rotate(-90 154.3 119.5)">4</text>
<text x="173.9" y="116.1" transform="rotate(-90 173.9 116.1)">1</text>
<text x="136.6" y="124.8" transform="rotate(-90 136.6 124.8)">2</text>
<text x="163.6" y="124.1">+/-0.02mm</text>
<text x="173.9" y="124.8" transform="rotate(-90 173.9 124.8)">2</text>
<text x="95.7" y="142.6" transform="rotate(-90 95.7 142.6)">1</text>
<text x="109.9" y="142.6" transform="rotate(-90 109.9 142.6)">1</text>
<text x="122.3" y="142.6" transform="rotate(-90 122.3 142.6)">1</text>
<text x="163.8" y="141.5">HSTP_PCIE0_REFCLK_P</text>
<text x="163.8" y="143.3">HSTP_PCIE0_REFCLK_M</text>
<text x="215.2" y="141.9">AC17</text>
<text x="215.3" y="140.1">AB18</text>
<text x="260.9" y="143.6">AB16</text>
<text x="15.7" y="149.9">HST_BT_WLAN_SLIMBUS_DATA0</text>
<text x="63.6" y="149">T22</text>
<text x="88.4" y="149">AA9</text>
<text x="102.8" y="148" transform="rotate(-90 102.8 148)">1</text>
<text x="115.2" y="148" transform="rotate(-90 115.2 148)">1</text>
<text x="131.6" y="149.5">CLK_CFG</text>
<text x="162" y="145.1">HSTP_PCIE0_TX_P</text>
<text x="162" y="146.9">HSTP_PCIE0_TX_M</text>
<text x="163.1" y="149.9">HSTP_PCIE0_RX_P</text>
<text x="189.9" y="149">1</text>
<text x="195.1" y="149">2</text>
<text x="215.3" y="145.4">AE17</text>
<text x="215.3" y="147.2">AE15</text>
<text x="260.9" y="145.4">AA17</text>
<text x="260.9" y="147.2">AC19</text>
<text x="268.2" y="147.2">1</text>
<text x="276.9" y="147.2">2</text>
<text x="16.6" y="154.9">HST_BT_WLAN_SLIMBUS_CLK</text>
<text x="63" y="152.5">W23</text>
<text x="63.4" y="154.3">U21</text>
<text x="63.5" y="150.7">V20</text>
<text x="88.4" y="150.7">Y8</text>
<text x="131.6" y="151.3">CLK_REQ_OUT</text>
<text x="163.1" y="155.2">HSTP_PCIE0_RX_M</text>
<text x="189.9" y="154.3">1</text>
<text x="195.1" y="154.3">2</text>
<text x="215.2" y="150.7">AD18</text>
<text x="215.3" y="152.5">AE19</text>
<text x="260.9" y="152.5">AD16</text>
<text x="26.3" y="160.4">BT_XFEM_CTRL_1</text>
<text x="63.4" y="157.9">U17</text>
<text x="63.5" y="159.6">P22</text>
<text x="63.6" y="161.4">T18</text>
<text x="88.4" y="156.1">T20</text>
<text x="88.4" y="157.9">R21</text>
<text x="88.4" y="159.6">U23</text>
<text x="88.4" y="161.4">V18</text>
<text x="132.5" y="156.6">HST_BT_UART_TX</text>
<text x="132.5" y="158.6">HST_BT_UART_RX</text>
<text x="132.5" y="160.2">HST_BT_UART_RFR</text>
<text x="163.1" y="157">PCIE0_CLK_REQ_N</text>
<text x="164.9" y="158.8">PCIE0_RESET_N</text>
<text x="164.9" y="160.5">PCIE0_WAKE_N</text>
<text x="215.2" y="159.6">AD22</text>
<text x="215.3" y="157.9">AB22</text>
<text x="216.4" y="156.1">Y14</text>
<text x="62.3" y="165">AD14</text>
<text x="62.4" y="166.8">AA15</text>
<text x="88.4" y="166.8">AA23</text>
<text x="132.5" y="162.2">HST_BT_UART_CTS</text>
<text x="132.5" y="167.3">HST_BLE_UART_TX</text>
<text x="21" y="171">WLAN_COEX_UART1_RX</text>
<text x="21.4" y="169.1">WLAN_COEX_UART1_TX</text>
<text x="62.4" y="173.9">AA13</text>
<text x="63" y="168.5">W21</text>
<text x="63.5" y="170.3">V22</text>
<text x="88.4" y="168.5">AB20</text>
<text x="132.5" y="169.3">HST_BLE_UART_RX</text>
<text x="179.3" y="172.1">1</text>
<text x="188" y="172.1">2</text>
<text x="204.1" y="169.4" transform="rotate(-90 204.1 169.4)">1</text>
<text x="63.2" y="177.4">AC9</text>
<text x="88.4" y="177.4">AE13</text>
<text x="204.1" y="178.2" transform="rotate(-90 204.1 178.2)">2</text>
<text x="29.9" y="185.4" transform="rotate(-90 29.9 185.4)">1</text>
<text x="37" y="183.7" transform="rotate(-90 37 183.7)">1</text>
<text x="62.3" y="181">AC13</text>
<text x="62.4" y="182.8">AE21</text>
<text x="63.5" y="184.5">Y22</text>
<text x="179.3" y="181">1</text>
<text x="188" y="181">2</text>
<text x="62.3" y="186.3">AC21</text>
<text x="62.4" y="188.1">AE23</text>
<text x="63.5" y="189.9">Y20</text>
<text x="29.7" y="197.7">SLEEP_CLK</text>
<text x="29.9" y="194.2" transform="rotate(-90 29.9 194.2)">2</text>
<text x="37" y="192.4" transform="rotate(-90 37 192.4)">2</text>
<text x="62.3" y="193.4">AD20</text>
<text x="62.3" y="197">AC23</text>
<text x="62.4" y="195.2">AA21</text>
<text x="228.2" y="195.1">Title</text>
<text x="235.3" y="196.8">L2_MAIN</text>
<text x="228.2" y="200.4">Size</text>
<text x="229.9" y="202.2">A3</text>
<text x="235.3" y="200.4">Document Number</text>
<text x="235.3" y="202.2">WIFI Interface</text>
<text x="286.8" y="200.4">Rev</text>
<text x="288.6" y="202.2">P0</text>
<text x="228.2" y="205.7">Date:</text>
<text x="237.4" y="205.7">Thursday, May 05, 2022</text>
<text x="263.7" y="205.7">Sheet</text>
<text x="272.6" y="205.7">24</text>
<text x="277.9" y="205.7">of</text>
<text x="283.3" y="205.7">79</text>
</g>
<g font-size="1.6" fill="#004080">
<text x="41.8" y="23.8">GPIO_53</text>
<text x="52.9" y="22.1">GPIO_15</text>
<text x="52.9" y="23.8">GPIO_16</text>
<text x="41.8" y="29.2">GPIO_44</text>
<text x="52.9" y="25.6">GPIO_17</text>
<text x="52.9" y="27.4">GPIO_20</text>
<text x="41.8" y="30.9">GPIO_45</text>
<text x="52.9" y="30.9">GPIO_25</text>
<text x="52.9" y="32.7">GPIO_26</text>
<text x="52.9" y="34.5">GPIO_27</text>
<text x="41.8" y="36.3">GPIO_54</text>
<text x="41.8" y="38.1">GPIO_48</text>
<text x="41.8" y="41.6">GPIO_46</text>
<text x="52.9" y="36.3">GPIO_28</text>
<text x="52.9" y="39.8">GPIO_21</text>
<text x="52.9" y="41.6">GPIO_22</text>
<text x="41.8" y="46.9">GPIO_51</text>
<text x="52.9" y="43.4">GPIO_23</text>
<text x="52.9" y="45.2">GPIO_24</text>
<text x="41.8" y="48.7">GPIO_52</text>
<text x="41.8" y="50.5">GPIO_49</text>
<text x="41.8" y="52.3">GPIO_50</text>
<text x="52.9" y="48.7">GPIO_29</text>
<text x="52.9" y="50.5">GPIO_30</text>
<text x="52.9" y="52.3">GPIO_31</text>
<text x="52.9" y="54.1">GPIO_32</text>
<text x="52.9" y="57.6">GPIO_36</text>
<text x="52.9" y="59.4">GPIO_37</text>
<text x="200.1" y="55.8">AGPIO_WL_2G</text>
<text x="200.1" y="57.6">AGPIO_WL_5G_0</text>
<text x="200.1" y="59.4">AGPIO_WL_5G_1</text>
<text x="234.5" y="55.8">BT_RFRX0</text>
<text x="234.7" y="57.6">BT_RFTX0</text>
<text x="52.9" y="61.2">GPIO_38</text>
<text x="52.9" y="62.9">GPIO_39</text>
<text x="200.1" y="61.2">AGPIO_BT</text>
<text x="200.1" y="64.7">WL_ANA_TST_IP_2G_CH0</text>
<text x="229" y="64.7">WL_RFPDET0_2G</text>
<text x="231.1" y="61.2">WL_RFRX0_2G</text>
<text x="231.3" y="62.9">WL_RFTX0_2G</text>
<text x="52.9" y="66.5">GPIO_42</text>
<text x="52.9" y="68.3">GPIO_43</text>
<text x="52.9" y="70.1">GPIO_40</text>
<text x="52.9" y="71.8">GPIO_41</text>
<text x="200.1" y="66.5">WL_ANA_TST_IN_2G_CH0</text>
<text x="200.1" y="68.3">WL_ANA_TST_QP_2G_CH0</text>
<text x="200.1" y="70.1">WL_ANA_TST_QN_2G_CH0</text>
<text x="229" y="71.8">WL_RFPDET1_2G</text>
<text x="231.1" y="68.3">WL_RFRX1_2G</text>
<text x="231.3" y="70.1">WL_RFTX1_2G</text>
<text x="52.9" y="75.4">GPIO_19</text>
<text x="52.9" y="77.2">GPIO_18</text>
<text x="200.1" y="73.6">WL_ANA_TST_IP_2G_CH1</text>
<text x="200.1" y="75.4">WL_ANA_TST_IN_2G_CH1</text>
<text x="200.1" y="77.2">WL_ANA_TST_QP_2G_CH1</text>
<text x="231.1" y="75.4">WL_RFRX0_5G</text>
<text x="231.3" y="77.2">WL_RFTX0_5G</text>
<text x="200.1" y="79">WL_ANA_TST_QN_2G_CH1</text>
<text x="200.1" y="82.5">WL_ANA_TST_IP_5G_CH0</text>
<text x="229" y="79">WL_RFPDET0_5G</text>
<text x="231.1" y="82.5">WL_RFRX1_5G</text>
<text x="200.1" y="84.3">WL_ANA_TST_IN_5G_CH0</text>
<text x="200.1" y="86.1">WL_ANA_TST_QP_5G_CH0</text>
<text x="200.1" y="87.8">WL_ANA_TST_QN_5G_CH0</text>
<text x="229" y="86.1">WL_RFPDET1_5G</text>
<text x="231.2" y="89.6">WL_RFPA0_2G</text>
<text x="231.3" y="84.3">WL_RFTX1_5G</text>
<text x="200.1" y="91.4">WL_ANA_TST_IP_5G_CH1</text>
<text x="200.1" y="93.2">WL_ANA_TST_IN_5G_CH1</text>
<text x="200.1" y="95">WL_ANA_TST_QP_5G_CH1</text>
<text x="231.2" y="91.4">WL_RFPA1_2G</text>
<text x="231.2" y="93.2">WL_RFPA0_5G</text>
<text x="231.2" y="95">WL_RFPA1_5G</text>
<text x="200.1" y="96.7">WL_ANA_TST_QN_5G_CH1</text>
<text x="200.1" y="100.3">XTALI</text>
<text x="233.1" y="98.5">DM_USB_BT</text>
<text x="233.3" y="100.3">DP_USB_BT</text>
<text x="200.1" y="103.8">XTALO</text>
<text x="150.3" y="114.5">1</text>
<text x="153.7" y="116.5" transform="rotate(-90 153.7 116.5)">2</text>
<text x="155.5" y="116.5" transform="rotate(-90 155.5 116.5)">4</text>
<text x="156.5" y="114.5">3</text>
<text x="221.4" y="141.2">PCIE20_REFCLK_EPCLK_P</text>
<text x="221.4" y="143">PCIE20_REFCLK_EPCLK_N</text>
<text x="221.4" y="146.5">PCIE20_RXP</text>
<text x="221.4" y="148.3">PCIE20_RXM</text>
<text x="244.6" y="146.5">VDDA_CORE_NET</text>
<text x="247.5" y="144.7">VDD_1P8_NET</text>
<text x="248" y="148.3">PCIE20_REXT</text>
<text x="68.5" y="150.1">GPIO_4</text>
<text x="68.5" y="151.8">GPIO_5</text>
<text x="68.5" y="153.6">GPIO_6</text>
<text x="68.5" y="155.4">GPIO_7</text>
<text x="79.6" y="150.1">GPIO_55</text>
<text x="79.6" y="151.8">GPIO_56</text>
<text x="221.4" y="151.8">PCIE20_TXP</text>
<text x="221.4" y="153.6">PCIE20_TXM</text>
<text x="250" y="153.6">VSSX_0_56</text>
<text x="68.5" y="159">GPIO_33</text>
<text x="68.5" y="160.7">GPIO_34</text>
<text x="80.5" y="157.2">GPIO_0</text>
<text x="80.5" y="159">GPIO_1</text>
<text x="80.5" y="160.7">GPIO_2</text>
<text x="221.4" y="157.2">GPIO_59</text>
<text x="221.4" y="159">GPIO_57</text>
<text x="221.4" y="160.7">GPIO_58</text>
<text x="68.5" y="162.5">GPIO_35</text>
<text x="68.5" y="166.1">MODE_0</text>
<text x="68.5" y="167.9">MODE_1</text>
<text x="80.5" y="162.5">GPIO_3</text>
<text x="80.5" y="167.9">GPIO_9</text>
<text x="68.5" y="169.6">GPIO_10</text>
<text x="68.5" y="171.4">GPIO_11</text>
<text x="80.5" y="169.6">GPIO_8</text>
<text x="68.5" y="175">RESIN_L</text>
<text x="68.5" y="178.5">ATBH</text>
<text x="79.6" y="178.5">GPIO_47</text>
<text x="68.5" y="182.1">SRST_N</text>
<text x="68.5" y="183.9">TCK</text>
<text x="68.5" y="185.6">TDI</text>
<text x="68.5" y="187.4">TDO</text>
<text x="68.5" y="189.2">TMS</text>
<text x="68.5" y="191">TRST_N</text>
<text x="68.5" y="194.5">GPIO_12</text>
<text x="68.5" y="196.3">GPIO_13</text>
<text x="68.5" y="198.1">GPIO_14</text>
</g>
<g font-size="1.6" fill="#000040">
<text x="7" y="50.1">HST_WLAN_UART_TX</text>
<text x="7" y="51.9">HST_WLAN_UART_RX</text>
<text x="88.6" y="107">WIFI_THERM</text>
</g>
<g font-size="1.3">
<text x="30.8" y="1.3">5</text>
<text x="88.9" y="1.3">4</text>
<text x="147" y="1.3">3</text>
<text x="205" y="1.3">2</text>
<text x="263.1" y="1.3">1</text>
<text x=".5" y="28.4">D</text>
<text x="292.6" y="28.4">D</text>
<text x=".5" y="79.5">C</text>
<text x="292.6" y="79.5">C</text>
<text x=".5" y="130.6">B</text>
<text x="292.6" y="130.6">B</text>
<text x=".5" y="181.7">A</text>
<text x="292.6" y="181.7">A</text>
<text x="30.8" y="207.4">5</text>
<text x="88.9" y="207.4">4</text>
<text x="147" y="207.4">3</text>
<text x="205" y="207.4">2</text>
<text x="263.1" y="207.4">1</text>
</g>
</svg>
